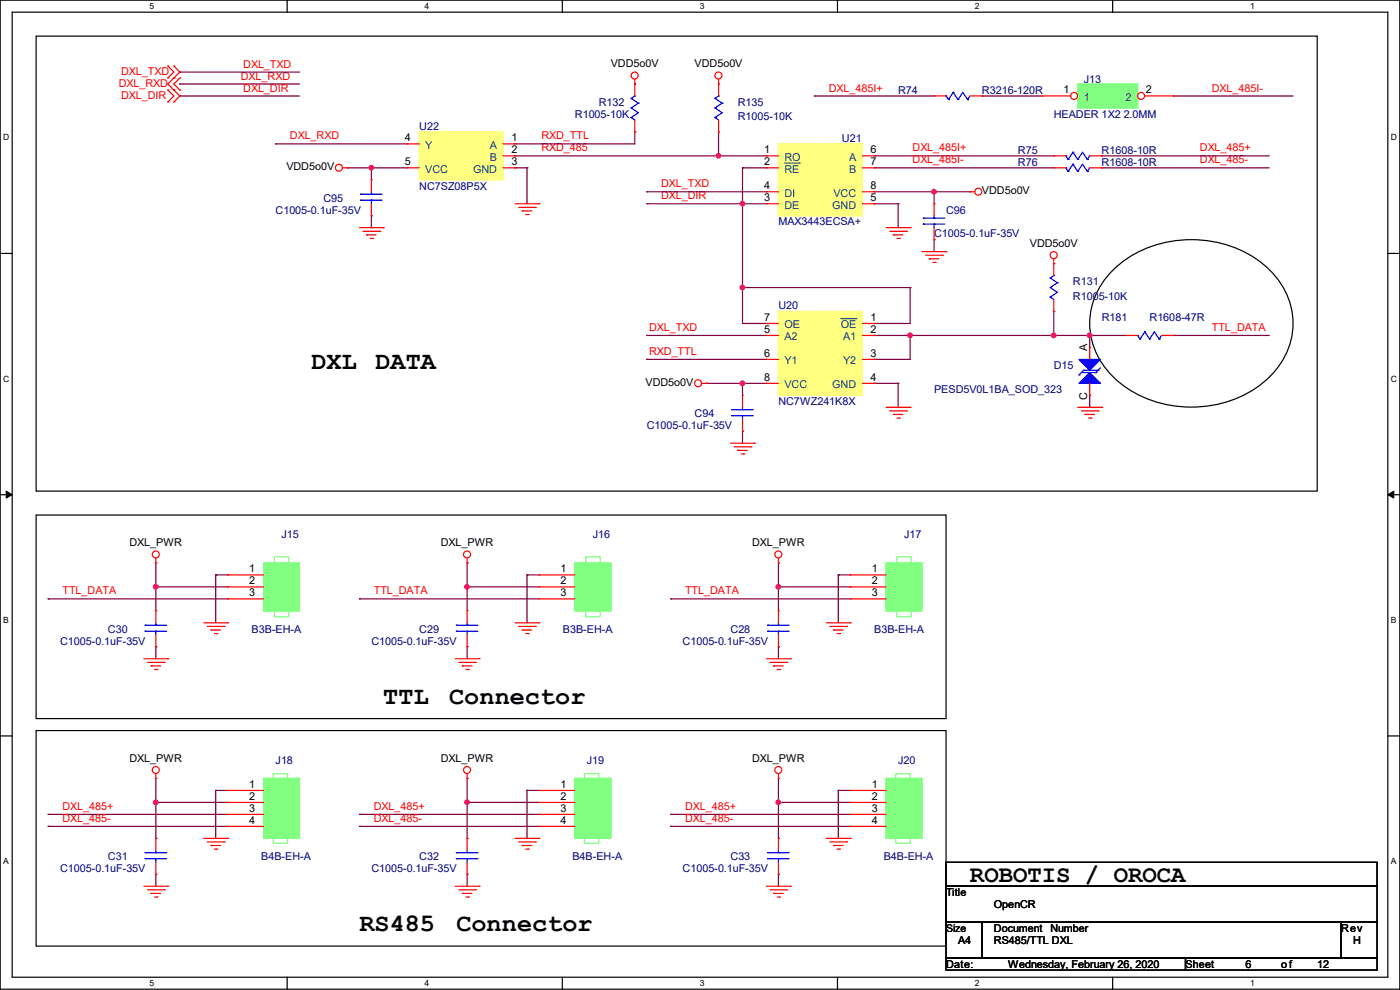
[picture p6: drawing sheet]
<svg xmlns="http://www.w3.org/2000/svg" width="297mm" height="210mm" viewBox="0 0 297 210" stroke-linecap="round" stroke-linejoin="round" font-family="sans-serif">
<path d="M0 0h297v209.8h-297zM2.6 2.6h291.8v204.7h-291.8z" fill="none" stroke="#000" stroke-width=".25"/>
<g fill="#fff">
<path d="M31.7 .3h1v2h-1z"/>
<path d="M31.7 207.6h1v1.9h-1z"/>
</g>
<path d="M60.9 0v2.6M60.9 207.3v2.5" fill="none" stroke="#000" stroke-width=".25"/>
<g fill="#fff">
<path d="M90.1 .3h1v2h-1z"/>
<path d="M90.1 207.6h1v1.9h-1z"/>
</g>
<path d="M119.3 0v2.6M119.3 207.3v2.5" fill="none" stroke="#000" stroke-width=".25"/>
<g fill="#fff">
<path d="M148.5 .3h.9v2h-.9z"/>
<path d="M148.5 207.6h.9v1.9h-.9z"/>
</g>
<path d="M177.7 0v2.6M177.7 207.3v2.5" fill="none" stroke="#000" stroke-width=".25"/>
<g fill="#fff">
<path d="M206.8 .3h1v2h-1z"/>
<path d="M206.8 207.6h1v1.9h-1z"/>
</g>
<path d="M236.1 0v2.6M236.1 207.3v2.5" fill="none" stroke="#000" stroke-width=".25"/>
<g fill="#fff">
<path d="M265.2 .3h1v2h-1z"/>
<path d="M265.2 207.6h1v1.9h-1z"/>
<path d="M.7 28.2h1.2v1.9h-1.2z"/>
<path d="M295.1 28.2h1.2v1.9h-1.2z"/>
<path d="M.7 79.3h1.2v2h-1.2z"/>
<path d="M295.1 79.3h1.2v2h-1.2z"/>
</g>
<path d="M0 53.8h2.6M294.4 53.8h2.6" fill="none" stroke="#000" stroke-width=".25"/>
<g fill="#fff">
<path d="M.7 130.5h1.2v2h-1.2z"/>
<path d="M295.1 130.5h1.1v2h-1.1z"/>
</g>
<path d="M0 104.9h2.6M294.4 104.9h2.6" fill="none" stroke="#000" stroke-width=".25"/>
<path d="M1.3 104.2l1.3 .7-1.3 .8zM294.4 104.9l1.3-.7v1.5z" fill="#000" stroke="#000" stroke-width=".21"/>
<g fill="#fff">
<path d="M.7 181.7h1.2v2h-1.2z"/>
<path d="M295.1 181.7h1.1v2h-1.1z"/>
</g>
<g fill="none" stroke="#000" stroke-width=".25">
<path d="M7.7 7.7h271.7v96.5h-271.7zM236.3 57.2a24.7 24.7 0 0 1 32.9 0 15.4 15.4 0 0 1 0 22.8 24.7 24.7 0 0 1-32.9 0 15.4 15.4 0 0 1 0-22.8zM7.7 109.3h193v43.1h-193zM0 156.1h2.6M7.7 155h193v45.7h-193zM294.4 156.1h2.6M200.7 182.9h91.4v5.1h-91.4zM200.7 188h91.4v7.6h-91.4zM200.7 195.6h7.6v7.6h-7.6zM208.3 195.6h76.2v7.6h-76.2zM284.5 195.6h7.6v7.6h-7.6zM200.7 203.2h50.8v2.6h-50.8z"/>
<path d="M251.5 203.2h40.6v2.6h-40.6z"/>
</g>
<g fill="none" stroke="#800040" stroke-width=".25">
<path d="M38.1 17.8h.1M38.1 15.3h.1M38.1 17.8h25.4M38.1 15.3h25.4M38.1 20.4h.1M38.1 20.4h25.4M58.5 30.5h.1M58.5 30.5h27.9M73.7 35.6h.1M73.7 35.6h12.7M78.8 35.6h.1M78.8 35.6v2.5"/>
<path d="M109.3 33.1h.1M109.3 35.6h.1M109.3 30.5h.1M109.3 35.6h2.5M109.3 33.1h53.3M111.8 35.6h.1M111.8 35.6v7.6M134.7 28h.1M134.7 28v2.5h-25.4M152.4 28h.1M152.4 33.1h.1M152.4 28v5.1"/>
<path d="M157.5 35.6h.1M157.5 35.6h5.1M157.5 35.6v33M172.8 20.4h.1M172.8 20.4h25.4M185.5 33.1h.1M185.5 35.6h.1M185.5 35.6h38.1M185.5 33.1h38.1M208.3 20.4h.1M208.3 20.4h12.7M233.7 35.6h.1"/>
<path d="M233.7 33.1h.1M233.7 35.6h35.6M233.7 33.1h35.6M249 20.4h.1M249 20.4h25.4M78.8 45.8h.1M78.8 45.8v2.5M137.2 43.2h.1M137.2 40.7h.1M137.2 43.2h25.4M137.2 40.7h25.4M157.5 43.2h.1"/>
<path d="M185.5 43.2h.1M185.5 40.7h.1M185.5 43.2h5M185.5 40.7h20.3M190.5 43.2h.1M190.5 43.2v5.1M198.2 50.8h.1M198.2 40.7h.1M198.2 40.7v2.5M198.2 50.8v2.6M137.2 76.2h.1M137.2 71.2h.1"/>
<path d="M137.2 71.2h25.4M137.2 76.2h25.4M157.5 61h.1M157.5 68.6h.1M157.5 61h35.6M157.5 68.6h5.1M185.5 71.2h.1M185.5 76.2h.1M185.5 68.6h.1M185.5 71.2h53.3M193.1 71.2h.1M193.1 61h.1"/>
<path d="M193.1 71.2v5h-7.6M193.1 61v7.6h-7.6M223.6 66.1h.1M223.6 71.2h.1M223.6 66.1v5.1M231.2 71.2h.1M231.2 71.2v2.5M249 71.2h.1M249 71.2h20.3M149.9 81.3h.1M149.9 81.3h12.7M157.5 91.5h.1"/>
<path d="M157.5 81.3h.1M157.5 81.3v2.6M157.5 91.5v2.5M185.5 81.3h.1M185.5 81.3h5M190.5 81.3h.1M190.5 81.3v5.1M231.2 83.9h.1M231.2 83.9v2.5M33.1 119.4h.1M33.1 119.4v10.2M99.1 119.4h.1"/>
<path d="M99.1 119.4v10.2M165.1 119.4h.1M165.1 119.4v10.2M10.2 127h.1M10.2 127h38.1M33.1 124.5h.1M33.1 137.2h.1M33.1 137.2v2.5M33.1 124.5h15.2M45.8 122h.1M45.8 122v10.1M45.8 122h2.5"/>
<path d="M76.2 127h.1M76.2 127h38.1M99.1 124.5h.1M99.1 137.2h.1M99.1 137.2v2.5M99.1 124.5h15.2M111.8 122h.1M111.8 122v10.1M111.8 122h2.5M142.3 127h.1M142.3 127h38.1M165.1 124.5h.1"/>
<path d="M165.1 137.2h.1M165.1 124.5h15.3M165.1 137.2v2.5M177.8 122h.1M177.8 122h2.6M177.8 122v10.1M10.2 172.8h.1M10.2 175.3h.1M10.2 172.8h38.1M10.2 175.3h38.1M33.1 170.2h.1M33.1 165.1h.1"/>
<path d="M33.1 177.8h.1M33.1 170.2h15.2M33.1 165.1v12.7M45.8 167.7h.1M45.8 167.7h2.5M45.8 167.7v10.1M76.2 172.8h.1M76.2 175.3h.1M76.2 172.8h38.1M76.2 175.3h38.1M99.1 170.2h.1M99.1 165.1h.1"/>
<path d="M99.1 177.8h.1M99.1 170.2h15.2M99.1 165.1v12.7M111.8 167.7h.1M111.8 167.7v10.1M111.8 167.7h2.5M142.3 172.8h.1M142.3 175.3h.1M142.3 172.8h38.1M142.3 175.3h38.1M165.1 170.2h.1M165.1 165.1h.1"/>
<path d="M165.1 177.8h.1M165.1 170.2h15.3M165.1 165.1v12.7M177.8 167.7h.1M177.8 167.7h2.6M177.8 167.7v10.1M33.1 185.5h.1M33.1 185.5v2.5M99.1 185.5h.1M99.1 185.5v2.5M165.1 185.5h.1M165.1 185.5v2.5"/>
</g>
<g fill="#f0f" stroke="#f0f" stroke-width=".25">
<circle cx="78.8" cy="35.6" r=".49"/>
<circle cx="152.4" cy="33" r=".49"/>
<circle cx="193.1" cy="71.1" r=".49"/>
<circle cx="157.5" cy="43.2" r=".49"/>
<circle cx="157.5" cy="61" r=".49"/>
<circle cx="231.2" cy="71.1" r=".49"/>
<circle cx="223.5" cy="71.1" r=".49"/>
<circle cx="198.1" cy="40.7" r=".49"/>
<circle cx="33" cy="170.2" r=".49"/>
<circle cx="99.1" cy="170.2" r=".49"/>
<circle cx="165.1" cy="124.5" r=".49"/>
<circle cx="99.1" cy="124.5" r=".49"/>
<circle cx="33" cy="124.5" r=".49"/>
<circle cx="165.1" cy="170.2" r=".49"/>
<circle cx="157.5" cy="81.3" r=".49"/>
</g>
<g fill="none" stroke="#f00" stroke-width=".25">
<path d="M35.6 14h.1M35.6 16.6h.1M35.6 19.1h.1M35.6 14l1.3 1.3-1.3 1.3M35.6 19.1l1.3 1.3-1.3 1.2M36.9 16.6h.1M36.9 14h.1M36.9 19.1h.1M36.9 14l1.2 1.3-2.5 2.5 2.5 2.6-1.2 1.2M38.1 19.1h.1M38.1 16.6h.1M38.1 16.6l-1.2 1.2 1.2 1.3"/>
<path d="M134.7 17.8h.1M134.7 16.8v1M152.4 17.8h.1M152.4 16.8v1M35.6 21.6h.1M36.9 21.6h.1M72.7 35.6h1M73.7 35.6h.1M86.4 30.5h.1M86.4 35.6h.1M86.4 35.6h2.5M86.4 30.5h2.5"/>
<path d="M106.7 35.6h2.6M106.7 30.5h2.6M106.7 33.1h2.6M109.3 35.6h.1M109.3 30.5h.1M109.3 33.1h.1M223.6 35.6h.1M223.6 35.6h2.5M231.2 35.6h2.5M233.7 35.6h.1M76.2 48.3h5.1M77 49.1h3.6"/>
<path d="M77.8 49.8h.1M77.8 49.8h2M78.5 50.6h.5M79 50.6h.1M80.6 49.1h.1M81.3 48.3h.1M109.3 43.2h5M110 44h3.6M110.8 44.7h.1M110.8 44.7h2M111.5 45.5h.6M112.1 45.5h.1"/>
<path d="M113.6 44h.1M114.3 43.2h.1M188 48.3h5.1M188.8 49.1h3.5M189.5 49.8h.1M189.5 49.8h2.1M190.3 50.6h.5M190.8 50.6h.1M192.3 49.1h.1M193.1 48.3h.1M195.6 53.4h5.1M196.4 54.1h3.5"/>
<path d="M197.1 54.9h.1M197.1 54.9h2.1M197.9 55.7h.5M198.2 43.2h.1M198.2 50.8h.1M198.2 43.2v2.6M198.2 48.3v2.5M198.4 55.7h.1M199.9 54.1h.1M200.7 53.4h.1M205.8 40.7h.1M205.8 40.7h1"/>
<path d="M223.6 55.9h.1M223.6 54.9v1M231.2 73.7h.1M231.2 73.7v2.5M238.8 71.2h.1M238.8 71.2h2.5M246.4 71.2h2.6M249 71.2h.1M148.9 81.3h1M149.9 81.3h.1M155 94h5.1M155.7 94.8h3.6"/>
<path d="M156.5 95.5h.1M156.5 95.5h2M157.3 96.3h.5M157.8 96.3h.1M159.3 94.8h.1M160.1 94h.1M188 86.4h5.1M188.8 87.2h3.5M189.5 87.9h.1M189.5 87.9h2.1M190.3 88.7h.5M190.8 88.7h.1"/>
<path d="M192.3 87.2h.1M193.1 86.4h.1M228.6 86.4h5.1M229.4 87.2h3.6M230.2 87.9h.1M230.2 87.9h2M230.9 88.7h.5M231.2 83.9h.1M231.2 81.3v2.6M231.4 88.7h.1M233 87.2h.1M233.7 86.4h.1"/>
<path d="M33.1 119.4h.1M33.1 118.4v1M99.1 119.4h.1M99.1 118.4v1M165.1 119.4h.1M165.1 118.4v1M30.5 139.7h5.1M35.6 139.7h.1M43.2 132.1h5.1M44 132.9h3.5M44.7 133.6h.1M44.7 133.6h2.1"/>
<path d="M45.5 134.4h.5M46 134.4h.1M47.5 132.9h.1M48.3 132.1h.1M96.6 139.7h5M101.6 139.7h.1M109.3 132.1h5M110 132.9h3.6M110.8 133.6h.1M110.8 133.6h2M111.5 134.4h.6M112.1 134.4h.1"/>
<path d="M113.6 132.9h.1M114.3 132.1h.1M162.6 139.7h5.1M165.1 129.6h.1M165.1 137.2h.1M165.1 129.6v2.5M165.1 134.7v2.5M167.7 139.7h.1M175.3 132.1h5.1M176.1 132.9h3.5M176.8 133.6h.1M176.8 133.6h2.1"/>
<path d="M177.6 134.4h.5M178.1 134.4h.1M179.6 132.9h.1M180.4 132.1h.1M31.3 140.5h3.5M32 141.3h.1M32 141.3h2.1M32.8 142h.5M33.3 142h.1M34.8 140.5h.1M97.3 140.5h3.6M98.1 141.3h.1"/>
<path d="M98.1 141.3h2M98.8 142h.6M99.4 142h.1M100.9 140.5h.1M163.4 140.5h3.5M164.1 141.3h.1M164.1 141.3h2.1M164.9 142h.5M165.4 142h.1M166.9 140.5h.1M33.1 165.1h.1M33.1 177.8h.1"/>
<path d="M33.1 164.1v1M33.1 177.8v2.6M43.2 177.8h5.1M44 178.6h3.5M44.7 179.4h.1M44.7 179.4h2.1M47.5 178.6h.1M48.3 177.8h.1M99.1 165.1h.1M99.1 177.8h.1M99.1 164.1v1M99.1 177.8v2.6"/>
<path d="M109.3 177.8h5M110 178.6h3.6M110.8 179.4h.1M110.8 179.4h2M113.6 178.6h.1M114.3 177.8h.1M165.1 165.1h.1M165.1 164.1v1M175.3 177.8h5.1M176.1 178.6h3.5M176.8 179.4h.1M176.8 179.4h2.1"/>
<path d="M179.6 178.6h.1M180.4 177.8h.1M30.5 188h5.1M31.3 188.8h3.5M32 189.5h.1M32 189.5h2.1M32.8 190.3h.5M33.1 185.5h.1M33.1 182.9v2.6M33.3 190.3h.1M34.8 188.8h.1M35.6 188h.1"/>
<path d="M45.5 180.1h.5M46 180.1h.1M96.6 188h5M97.3 188.8h3.6M98.1 189.5h.1M98.1 189.5h2M98.8 190.3h.6M99.1 185.5h.1M99.1 182.9v2.6M99.4 190.3h.1M100.9 188.8h.1M101.6 188h.1"/>
<path d="M111.5 180.1h.6M112.1 180.1h.1M162.6 188h5.1M163.4 188.8h3.5M164.1 189.5h.1M164.1 189.5h2.1M164.9 190.3h.5M165.4 190.3h.1M166.9 188.8h.1M167.7 188h.1M177.6 180.1h.5M178.1 180.1h.1"/>
<circle cx="134.6" cy="16" r=".74"/>
<circle cx="152.4" cy="16" r=".74"/>
<circle cx="71.9" cy="35.6" r=".74"/>
<circle cx="207.5" cy="40.7" r=".74"/>
<circle cx="223.5" cy="54.1" r=".74"/>
<circle cx="148.1" cy="81.3" r=".74"/>
<circle cx="33" cy="117.6" r=".74"/>
<circle cx="99.1" cy="117.6" r=".74"/>
<circle cx="165.1" cy="117.6" r=".74"/>
<circle cx="33" cy="163.3" r=".74"/>
<circle cx="99.1" cy="163.3" r=".74"/>
<circle cx="165.1" cy="163.3" r=".74"/>
</g>
<g fill="none" stroke="#00f" stroke-width=".25">
<path d="M226.1 35.6h.1M226.1 35.6l.5 .8M226.6 36.4h.1M227.6 34.8h.1M227.6 34.8l1 1.6M227.6 34.8l-1 1.6M228.6 36.4h.1M228.6 36.4l1.1-1.6 1 1.6M230.7 36.4h.1M231.2 35.6l-.5 .8M195.9 47.5h.1M195.9 46.3h.1"/>
<path d="M195.9 47.5h4.5M195.9 46.3h4.5M198.2 46.3h.1M198.2 47.5h.1M198.2 45.8v.5M198.2 47.5v.8M228.9 79.5h.1M229.4 79h3.1M232.5 79h.1M233 78.5h.1M233 78.5h-3.1l-1 1M233.5 78l-1 1"/>
<path d="M241.3 71.2h.1M241.3 71.2l.6 .7M241.9 71.9h.1M242.9 70.4h.1M242.9 70.4l1 1.5M242.9 70.4l-1 1.5M243.9 71.9h.1M243.9 71.9l1-1.5 1 1.5M245.9 71.9h.1M246.4 71.2l-.5 .7M162.9 133.9h.1M162.9 132.6h.1"/>
<path d="M162.9 133.9h4.5M162.9 132.6h4.5M165.1 132.6h.1M165.1 133.9h.1M165.1 132.1v.5M165.1 133.9v.8M30.8 182.2h.1M30.8 180.9h.1M30.8 182.2h4.5M30.8 180.9h4.5M33.1 180.9h.1M33.1 182.2h.1"/>
<path d="M33.1 180.4v.5M33.1 182.2v.7M96.8 182.2h.1M96.8 180.9h.1M96.8 182.2h4.6M96.8 180.9h4.6M99.1 180.9h.1M99.1 182.2h.1M99.1 180.4v.5M99.1 182.2v.7"/>
</g>
<path d="M88.9 28h17.8v10.1h-17.8z" fill="none" stroke="#ffff80" stroke-width=".25"/>
<path d="M88.9 28h17.8v10.1h-17.8z" fill-rule="evenodd" fill="#ffff80" stroke="#ffff80" stroke-width=".25"/>
<g fill="#00f" stroke="#00f" stroke-width=".25">
<path d="M228.9 81.3l2.3-2.3 2.3 2.3z" fill-rule="evenodd"/>
<path d="M228.9 76.2h4.6l-2.3 2.3z" fill-rule="evenodd"/>
</g>
<path d="M228.6 17.8h12.7v5.1h-12.7z" fill="none" stroke="#80ff80" stroke-width=".25"/>
<path d="M228.6 17.8h12.7v5.1h-12.7z" fill-rule="evenodd" fill="#80ff80" stroke="#80ff80" stroke-width=".25"/>
<circle cx="227.9" cy="20.3" r=".74" fill="#fff" stroke="#f00" stroke-width=".25"/>
<path d="M221 20.4h.1M221 20.4h6.1" fill="none" stroke="#f00" stroke-width=".25"/>
<circle cx="242.1" cy="20.3" r=".74" fill="#fff" stroke="#f00" stroke-width=".25"/>
<g fill="none" stroke="#f00" stroke-width=".25">
<path d="M134.7 17.8h.1M134.7 17.8v2.6M152.4 17.8h.1M152.4 17.8v2.6M78.8 38.1h.1M78.8 38.1v2.6M134.7 28h.1M134.7 25.4v2.6M152.4 28h.1M152.4 25.4v2.6M162.6 33.1h.1M162.6 35.6h.1"/>
<path d="M162.6 33.1h2.5M162.6 35.6h2.5M182.9 33.1h2.6M182.9 35.6h2.6M185.5 33.1h.1M185.5 35.6h.1M198.2 20.4h.1M198.2 20.4h2.5M205.8 20.4h2.5M208.3 20.4h.1M223.6 33.1h.1M223.6 33.1h2.5"/>
<path d="M231.2 33.1h2.5M233.7 33.1h.1M242.9 20.4h6.1M249 20.4h.1M78.8 45.8h.1M78.8 43.2v2.6M162.6 43.2h.1M162.6 40.7h.1M162.6 43.2h2.5M162.6 40.7h2.5M182.9 43.2h2.6M182.9 40.7h2.6"/>
<path d="M185.5 43.2h.1M185.5 40.7h.1M223.6 55.9h.1M223.6 55.9v2.6M162.6 76.2h.1M162.6 68.6h.1M162.6 71.2h.1M162.6 76.2h2.5M162.6 68.6h2.5M162.6 71.2h2.5M182.9 76.2h2.6M182.9 68.6h2.6"/>
<path d="M182.9 71.2h2.6M185.5 76.2h.1M185.5 68.6h.1M185.5 71.2h.1M223.6 66.1h.1M223.6 63.5v2.6M157.5 83.9h.1M157.5 91.5h.1M157.5 83.9v2.5M157.5 88.9v2.6M162.6 81.3h.1M162.6 81.3h2.5"/>
<path d="M182.9 81.3h2.6M185.5 81.3h.1M33.1 129.6h.1M33.1 137.2h.1M33.1 129.6v2.5M33.1 134.7v2.5M48.3 122h.1M48.3 124.5h.1M48.3 127h.1M48.3 122h7.6M48.3 124.5h7.6M48.3 127h7.6"/>
<path d="M99.1 129.6h.1M99.1 137.2h.1M99.1 129.6v2.5M99.1 134.7v2.5M114.3 122h.1M114.3 124.5h.1M114.3 127h.1M114.3 122h7.7M114.3 124.5h7.7M114.3 127h7.7M180.4 122h.1M180.4 124.5h.1"/>
<path d="M180.4 127h.1M180.4 122h7.6M180.4 124.5h7.6M180.4 127h7.6M48.3 167.7h.1M48.3 170.2h.1M48.3 172.8h.1M48.3 175.3h.1M48.3 167.7h7.6M48.3 170.2h7.6M48.3 172.8h7.6M48.3 175.3h7.6"/>
<path d="M114.3 167.7h.1M114.3 170.2h.1M114.3 172.8h.1M114.3 175.3h.1M114.3 167.7h7.7M114.3 170.2h7.7M114.3 172.8h7.7M114.3 175.3h7.7M165.1 177.8h.1M165.1 177.8v2.6M180.4 167.7h.1M180.4 170.2h.1"/>
<path d="M180.4 172.8h.1M180.4 175.3h.1M180.4 167.7h7.6M180.4 170.2h7.6M180.4 172.8h7.6M180.4 175.3h7.6M165.1 185.5h.1M165.1 182.9v2.6"/>
</g>
<path d="M165.1 30.5h17.8v15.3h-17.8zM165.1 66.1h17.8v17.8h-17.8z" fill="none" stroke="#ffff80" stroke-width=".25"/>
<g fill="#ffff80" stroke="#ffff80" stroke-width=".25">
<path d="M165.1 66.1h17.8v17.8h-17.8z" fill-rule="evenodd"/>
<path d="M165.1 30.5h17.8v15.3h-17.8z" fill-rule="evenodd"/>
</g>
<path d="M166.4 34.6h3.2M169.6 34.6h.1M178.4 67.6h3.3M181.7 67.6h.1" fill="none" stroke="#004080" stroke-width=".21"/>
<g fill="none" stroke="#80ff80" stroke-width=".25">
<path d="M55.9 119.4h7.6v10.2h-7.6zM58.5 119.4h-.3v-1.2h3.1v1.2M122 119.4h7.6v10.2h-7.6zM124.5 119.4h-.3v-1.2h3.1v1.2M188 119.4h7.6v10.2h-7.6zM190.5 119.4h-.2v-1.2h3v1.2M58.2 129.6v1.3h3.1v-1.3h-.3M124.2 129.6v1.3h3.1v-1.3h-.3M190.3 129.6v1.3h3v-1.3h-.2M55.9 165.1h7.6v12.7h-7.6zM58 177.8v1.1h3v-1.1M58 165.1v-1h3v1"/>
<path d="M122 165.1h7.6v12.7h-7.6zM124 177.8v1.1h3v-1.1M124 165.1v-1h3v1M188 165.1h7.6v12.7h-7.6zM190 177.8v1.1h3.1v-1.1M190 165.1v-1h3.1v1"/>
</g>
<g fill="#80ff80" stroke="#80ff80" stroke-width=".25">
<path d="M188 165.1h7.6v12.7h-7.6z" fill-rule="evenodd"/>
<path d="M55.9 119.4h7.6v10.2h-7.6z" fill-rule="evenodd"/>
<path d="M122 119.4h7.6v10.2h-7.6z" fill-rule="evenodd"/>
<path d="M55.9 165.1h7.6v12.7h-7.6z" fill-rule="evenodd"/>
<path d="M188 119.4h7.6v10.2h-7.6z" fill-rule="evenodd"/>
<path d="M122 165.1h7.6v12.7h-7.6z" fill-rule="evenodd"/>
</g>
<g fill="none" stroke="#00f" stroke-width=".25">
<path d="M202.2 19.6h.1M202.2 19.6l1 1.5M202.2 19.6l-1 1.5M133.9 24.9h.1M133.9 22.9h.1M133.9 20.9h.1M133.9 24.9l.8 .5M133.9 22.9l1.5 1-1.5 1M133.9 20.9l1.5 1M134.7 20.4h.1M134.7 20.4l-.8 .5M135.4 21.9h.1"/>
<path d="M135.4 21.9l-1.5 1M151.7 24.9h.1M151.7 22.9h.1M151.7 20.9h.1M151.7 24.9l.7 .5M151.7 22.9l1.5 1-1.5 1M151.7 20.9l1.5 1M152.4 20.4h.1M152.4 20.4l-.7 .5M153.2 21.9h.1M153.2 21.9l-1.5 1M200.7 20.4h.1"/>
<path d="M200.7 20.4l.5 .7M201.2 21.1h.1M203.2 21.1h.1M203.2 21.1l1.1-1.5 1 1.5M205.3 21.1h.1M205.8 20.4l-.5 .7M226.1 33.1h.1M226.1 33.1l.5 .7M226.6 33.8h.1M227.6 32.3h.1M227.6 32.3l1 1.5M227.6 32.3l-1 1.5"/>
<path d="M228.6 33.8h.1M228.6 33.8l1.1-1.5 1 1.5M230.7 33.8h.1M231.2 33.1l-.5 .7M76.5 42.5h.1M76.5 41.2h.1M76.5 42.5h4.6M76.5 41.2h4.6M78.8 41.2h.1M78.8 42.5h.1M78.8 40.7v.5M78.8 42.5v.7"/>
<path d="M222.8 59h.1M222.8 59l1.5 1M223.6 58.5h.1M223.6 58.5l-.8 .5M224.3 60h.1M224.3 60l-1.5 1M222.8 63h.1M222.8 61h.1M222.8 63l.8 .5M222.8 61l1.5 1-1.5 1M155.2 88.2h.1M155.2 86.9h.1"/>
<path d="M155.2 88.2h4.6M155.2 86.9h4.6M157.5 86.9h.1M157.5 88.2h.1M157.5 86.4v.5M157.5 88.2v.7M30.8 133.9h.1M30.8 132.6h.1M30.8 133.9h4.5M30.8 132.6h4.5M33.1 132.6h.1M33.1 133.9h.1"/>
<path d="M33.1 132.1v.5M33.1 133.9v.8M96.8 133.9h.1M96.8 132.6h.1M96.8 133.9h4.6M96.8 132.6h4.6M99.1 132.6h.1M99.1 133.9h.1M99.1 132.1v.5M99.1 133.9v.8M162.9 182.2h.1M162.9 180.9h.1"/>
<path d="M162.9 182.2h4.5M162.9 180.9h4.5M165.1 180.9h.1M165.1 182.2h.1M165.1 180.4v.5M165.1 182.2v.7"/>
</g>
<g fill="#f0f" stroke="#f0f" stroke-width=".25">
<circle cx="78.8" cy="35.6" r=".49"/>
<circle cx="152.4" cy="33" r=".49"/>
<circle cx="193.1" cy="71.1" r=".49"/>
<circle cx="157.5" cy="43.2" r=".49"/>
<circle cx="157.5" cy="61" r=".49"/>
<circle cx="231.2" cy="71.1" r=".49"/>
<circle cx="223.5" cy="71.1" r=".49"/>
<circle cx="198.1" cy="40.7" r=".49"/>
<circle cx="33" cy="170.2" r=".49"/>
<circle cx="99.1" cy="170.2" r=".49"/>
<circle cx="165.1" cy="124.5" r=".49"/>
<circle cx="99.1" cy="124.5" r=".49"/>
<circle cx="33" cy="124.5" r=".49"/>
<circle cx="165.1" cy="170.2" r=".49"/>
<circle cx="157.5" cy="81.3" r=".49"/>
</g>
<g font-size="5.3">
<text x="66.1" y="78.2">DXL</text>
<text x="79.6" y="78.2">DATA</text>
<text x="81.3" y="149.3">TTL</text>
<text x="95.3" y="149.3">Connector</text>
<text x="76.2" y="197.6">RS485</text>
<text x="96.8" y="197.6">Connector</text>
</g>
<text font-size="5.1" x="205.8" y="187.2">ROBOTIS / OROCA</text>
<g font-size="2.3" fill="#f00">
<text x="25.7" y="15.8">DXL_TXD</text>
<text x="51.1" y="16.9">DXL_RXD</text>
<text x="51.6" y="14.4">DXL_TXD</text>
<text x="25.2" y="18.4">DXL_RXD</text>
<text x="25.7" y="20.9">DXL_DIR</text>
<text x="51.6" y="19.4">DXL_DIR</text>
<text x="175.8" y="19.4">DXL_485I+</text>
<text x="257.1" y="19.4">DXL_485I-</text>
<text x="61.5" y="29.6">DXL_RXD</text>
<text x="114.9" y="29.6">RXD_TTL</text>
<text x="114.9" y="32.1">RXD_485</text>
<text x="193.6" y="32.1">DXL_485I+</text>
<text x="193.6" y="34.7">DXL_485I-</text>
<text x="254.6" y="34.7">DXL_485-</text>
<text x="254.6" y="32.1">DXL_485+</text>
<text x="140.3" y="39.8">DXL_TXD</text>
<text x="140.3" y="42.3">DXL_DIR</text>
<text x="137.7" y="70.2">DXL_TXD</text>
<text x="257.1" y="70.2">TTL_DATA</text>
<text x="137.7" y="75.3">RXD_TTL</text>
<text x="13.3" y="126.1">TTL_DATA</text>
<text x="79.3" y="126.1">TTL_DATA</text>
<text x="145.3" y="126.1">TTL_DATA</text>
<text x="13.3" y="171.8">DXL_485+</text>
<text x="79.3" y="171.8">DXL_485+</text>
<text x="145.3" y="171.8">DXL_485+</text>
<text x="13.3" y="174.4">DXL_485-</text>
<text x="79.3" y="174.4">DXL_485-</text>
<text x="145.3" y="174.4">DXL_485-</text>
</g>
<g font-size="2.3">
<text x="129.6" y="14.3">VDD5o0V</text>
<text x="147.4" y="14.3">VDD5o0V</text>
<text x="225.6" y="19.8">1</text>
<text x="243.1" y="19.8">2</text>
<text x="85.9" y="30">4</text>
<text x="108.5" y="30">1</text>
<text x="85.9" y="35.1">5</text>
<text x="108.5" y="35.1">3</text>
<text x="108.5" y="32.5">2</text>
<text x="162.1" y="32.5">1</text>
<text x="162.1" y="35.1">2</text>
<text x="184.7" y="32.5">6</text>
<text x="184.7" y="35.1">7</text>
<text x="60.7" y="36.2">VDD5o0V</text>
<text x="162.1" y="40.1">4</text>
<text x="184.7" y="40.1">8</text>
<text x="208.3" y="41.2">VDD5o0V</text>
<text x="162.1" y="42.7">3</text>
<text x="184.7" y="42.7">5</text>
<text x="218.5" y="52.4">VDD5o0V</text>
<text x="162.1" y="68.1">7</text>
<text x="162.1" y="70.6">5</text>
<text x="184.7" y="68.1">1</text>
<text x="184.7" y="70.6">2</text>
<text x="162.1" y="75.7">6</text>
<text x="184.7" y="75.7">3</text>
<text x="230.6" y="74.5" transform="rotate(-90 230.6 74.5)">A</text>
<text x="137" y="81.9">VDD5o0V</text>
<text x="162.1" y="80.8">8</text>
<text x="184.7" y="80.8">4</text>
<text x="230.6" y="84.8" transform="rotate(-90 230.6 84.8)">C</text>
<text x="27.5" y="115.9">DXL_PWR</text>
<text x="93.5" y="115.9">DXL_PWR</text>
<text x="159.6" y="115.9">DXL_PWR</text>
<text x="52.9" y="121.4">1</text>
<text x="52.9" y="124">2</text>
<text x="118.9" y="121.4">1</text>
<text x="118.9" y="124">2</text>
<text x="185" y="121.4">1</text>
<text x="185" y="124">2</text>
<text x="52.9" y="126.5">3</text>
<text x="118.9" y="126.5">3</text>
<text x="185" y="126.5">3</text>
<text x="27.5" y="161.6">DXL_PWR</text>
<text x="93.5" y="161.6">DXL_PWR</text>
<text x="159.6" y="161.6">DXL_PWR</text>
<text x="52.9" y="167.1">1</text>
<text x="118.9" y="167.1">1</text>
<text x="185" y="167.1">1</text>
<text x="52.9" y="169.7">2</text>
<text x="52.9" y="172.2">3</text>
<text x="118.9" y="169.7">2</text>
<text x="118.9" y="172.2">3</text>
<text x="185" y="169.7">2</text>
<text x="185" y="172.2">3</text>
<text x="52.9" y="174.8">4</text>
<text x="118.9" y="174.8">4</text>
<text x="185" y="174.8">4</text>
<text x="200.7" y="190.1">Title</text>
<text x="210.9" y="197.7">Document</text>
<text x="210.9" y="192.6">OpenCR</text>
<text x="222.8" y="197.7">Number</text>
<text x="284.5" y="197.7">Rev</text>
<text x="203.2" y="200.2">A4</text>
<text x="210.9" y="200.2">RS485/TTL DXL</text>
<text x="287.1" y="200.2">H</text>
<text x="200.7" y="205.3">Date:</text>
<text x="213.9" y="205.3">Wednesday, February 26, 2020</text>
<text x="251.5" y="205.3">Sheet</text>
<text x="264.2" y="205.3">6</text>
<text x="271.8" y="205.3">of</text>
<text x="279.4" y="205.3">12</text>
</g>
<g font-size="2.3" fill="#000080">
<text x="229.9" y="17.6">J13</text>
<text x="127" y="22.4">R132</text>
<text x="156.5" y="22.4">R135</text>
<text x="190.5" y="19.9">R74</text>
<text x="208.3" y="19.9">R3216-120R</text>
<text x="88.9" y="27.5">U22</text>
<text x="122" y="25">R1005-10K</text>
<text x="156.5" y="25.5">R1005-10K</text>
<text x="223.6" y="25">HEADER 1X2 2.0MM</text>
<text x="178.6" y="30.1">U21</text>
<text x="215.9" y="35.1">R76</text>
<text x="215.9" y="32.6">R75</text>
<text x="233.7" y="35.1">R1608-10R</text>
<text x="233.7" y="32.6">R1608-10R</text>
<text x="88.9" y="40.2">NC7SZ08P5X</text>
<text x="58.5" y="45.3">C1005-0.1uF-35V</text>
<text x="68.6" y="42.8">C95</text>
<text x="165.1" y="47.8">MAX3443ECSA+</text>
<text x="200.7" y="45.3">C96</text>
<text x="198.2" y="50.4">C1005-0.1uF-35V</text>
<text x="165.1" y="65.6">U20</text>
<text x="227.6" y="60.5">R131</text>
<text x="227.6" y="63.6">R1005-10K</text>
<text x="233.7" y="68.2">R181</text>
<text x="243.9" y="68.2">R1608-47R</text>
<text x="198.2" y="83.4">PESD5V0L1BA_SOD_323</text>
<text x="223.6" y="78.3">D15</text>
<text x="147.4" y="88.5">C94</text>
<text x="165.1" y="85.9">NC7WZ241K8X</text>
<text x="137.2" y="91">C1005-0.1uF-35V</text>
<text x="59.7" y="114.1">J15</text>
<text x="125.8" y="114.1">J16</text>
<text x="191.8" y="114.1">J17</text>
<text x="12.7" y="136.7">C1005-0.1uF-35V</text>
<text x="22.9" y="134.2">C30</text>
<text x="53.4" y="134.2">B3B-EH-A</text>
<text x="78.8" y="136.7">C1005-0.1uF-35V</text>
<text x="88.9" y="134.2">C29</text>
<text x="119.4" y="134.2">B3B-EH-A</text>
<text x="144.8" y="136.7">C1005-0.1uF-35V</text>
<text x="155" y="134.2">C28</text>
<text x="185.5" y="134.2">B3B-EH-A</text>
<text x="58.5" y="162.1">J18</text>
<text x="124.5" y="162.1">J19</text>
<text x="190.5" y="162.1">J20</text>
<text x="12.7" y="185">C1005-0.1uF-35V</text>
<text x="22.9" y="182.5">C31</text>
<text x="55.4" y="182.5">B4B-EH-A</text>
<text x="78.8" y="185">C1005-0.1uF-35V</text>
<text x="88.9" y="182.5">C32</text>
<text x="121.5" y="182.5">B4B-EH-A</text>
<text x="144.8" y="185">C1005-0.1uF-35V</text>
<text x="155" y="182.5">C33</text>
<text x="187.5" y="182.5">B4B-EH-A</text>
</g>
<g font-size="2.3" fill="#004080">
<text x="229.9" y="21.4">1</text>
<text x="238.8" y="21.4">2</text>
<text x="90.2" y="31.6">Y</text>
<text x="103.9" y="31.6">A</text>
<text x="103.9" y="34.1">B</text>
<text x="166.4" y="34.1">RO</text>
<text x="180.1" y="34.1">A</text>
<text x="90.2" y="36.7">VCC</text>
<text x="100.4" y="36.7">GND</text>
<text x="166.4" y="36.7">RE</text>
<text x="166.4" y="41.7">DI</text>
<text x="176.8" y="41.7">VCC</text>
<text x="180.1" y="36.7">B</text>
<text x="166.4" y="44.3">DE</text>
<text x="176.6" y="44.3">GND</text>
<text x="166.4" y="69.7">OE</text>
<text x="178.4" y="69.7">OE</text>
<text x="166.4" y="77.3">Y1</text>
<text x="166.4" y="72.2">A2</text>
<text x="178.9" y="72.2">A1</text>
<text x="178.9" y="77.3">Y2</text>
<text x="166.4" y="82.4">VCC</text>
<text x="176.6" y="82.4">GND</text>
</g>
<text font-size="2.2" x="200.7" y="197.7">Size</text>
<g font-size="1.8">
<text x="31.7" y="1.9">5</text>
<text x="90.1" y="1.9">4</text>
<text x="148.5" y="1.9">3</text>
<text x="206.8" y="1.9">2</text>
<text x="265.2" y="1.9">1</text>
<text x=".7" y="29.8">D</text>
<text x="295.1" y="29.8">D</text>
<text x=".7" y="80.9">C</text>
<text x="295.1" y="80.9">C</text>
<text x=".7" y="132.1">B</text>
<text x="295.1" y="132.1">B</text>
<text x=".7" y="183.3">A</text>
<text x="295.1" y="183.3">A</text>
<text x="31.7" y="209.2">5</text>
<text x="90.1" y="209.2">4</text>
<text x="148.5" y="209.2">3</text>
<text x="206.8" y="209.2">2</text>
<text x="265.2" y="209.2">1</text>
</g>
</svg>
